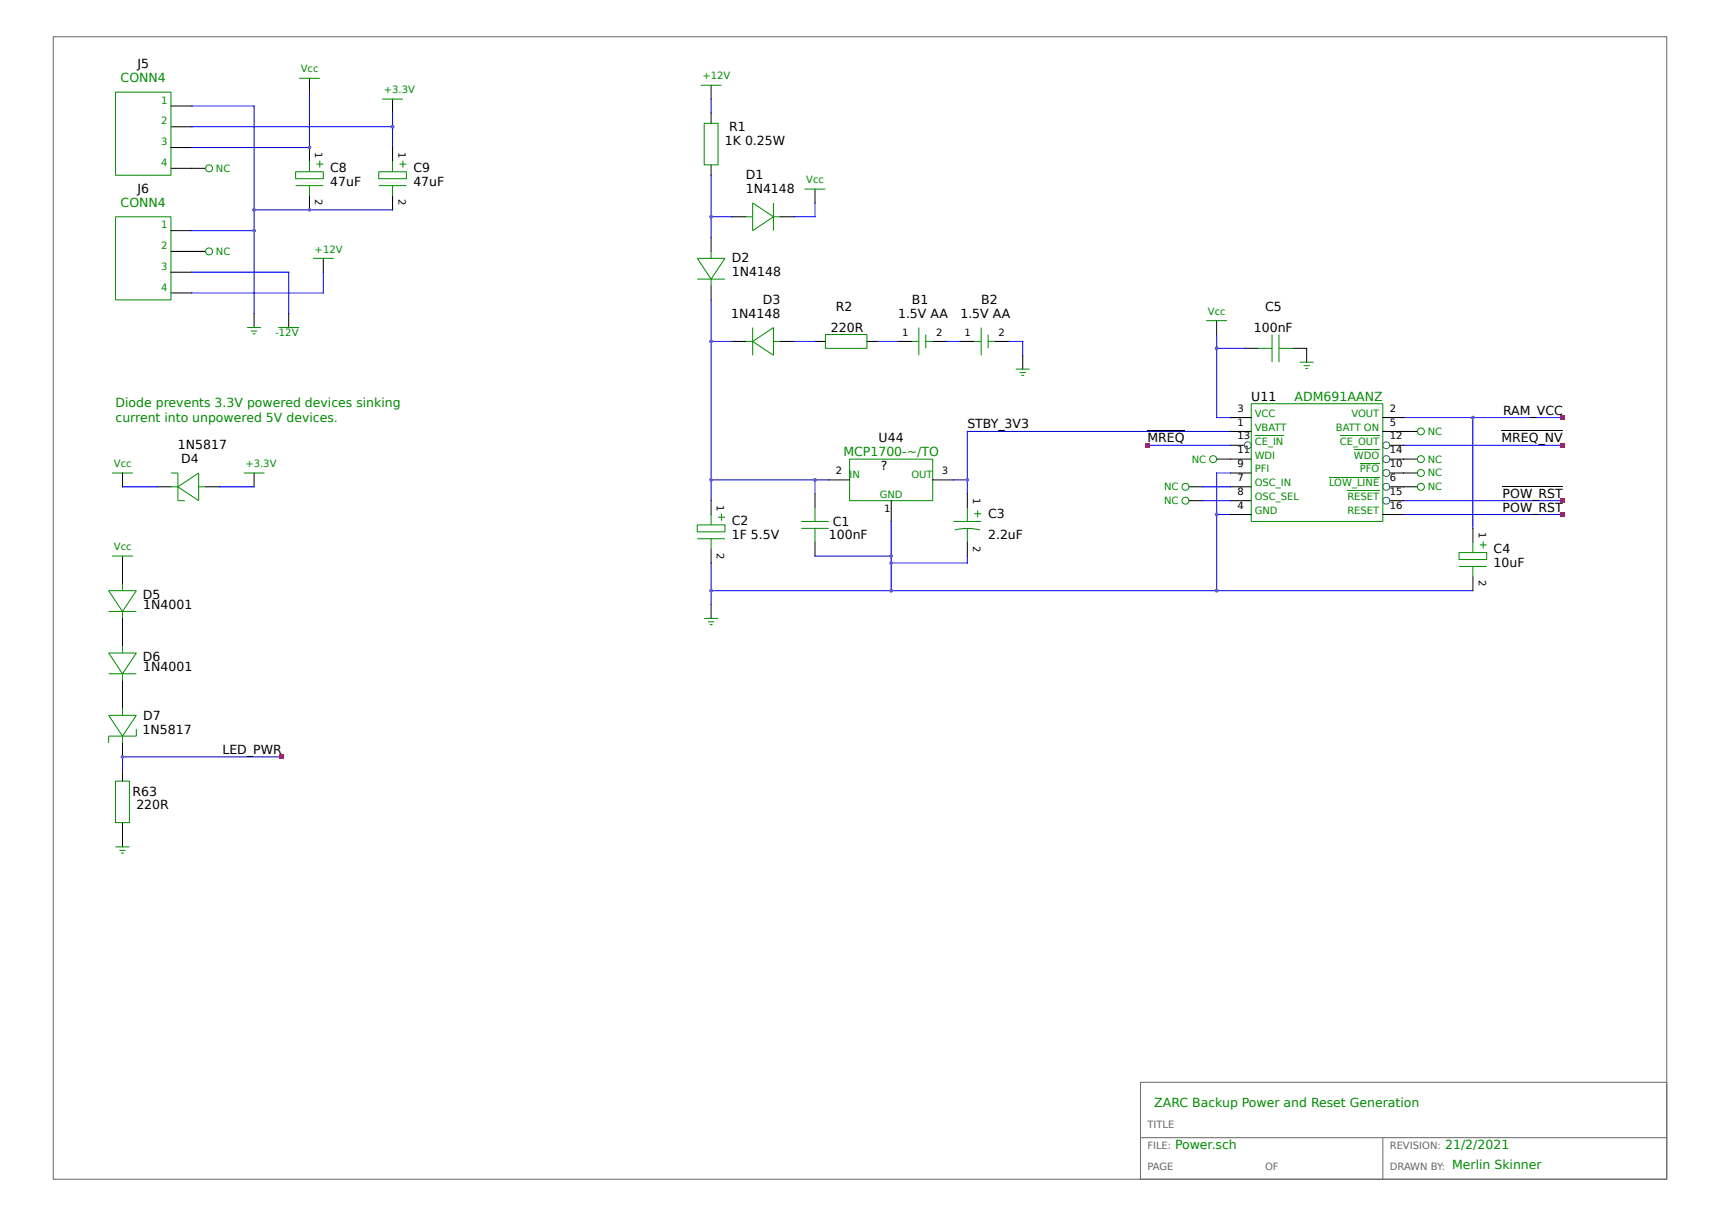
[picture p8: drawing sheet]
<svg xmlns="http://www.w3.org/2000/svg" width="297mm" height="210mm" viewBox="0 0 297 210" stroke-linecap="round" stroke-linejoin="round" font-family="sans-serif">
<path d="M9.2 6.3h278.6v197.4h-278.6zM196.9 186.9h90.9v16.8h-90.9zM196.9 196.5h90.9M238.8 196.5v7.2" fill="none" stroke="#666" stroke-width=".17"/>
<g fill="none" stroke="#000" stroke-width=".17">
<path d="M29.5 18.3h3.6M53.4 13.5v2.4M67.8 17.1v2.4M122.8 14.7v2.4M122.8 19.5v1.8M29.5 21.9h3.6M29.5 29.1h6M29.5 25.5h3.6M29.5 39.8h3.6M53.4 25.5v2.4M53.4 33.9v2.3M67.8 25.5v2.4"/>
<path d="M67.8 33.9v2.3M122.8 28.5v1.8M126.4 37.4h2.4M134.7 37.4h2.4M140.7 32.7v2.3M29.5 43.4h6M29.5 50.6h3.6M29.5 47h3.6M43.9 54.2v2.4M49.9 54.2v2.4M55.8 44.6v2.4M122.8 41v2.4"/>
<path d="M122.8 49.4v2.4M126.4 59h2.4M134.7 59h2.4M140.7 59h1.8M149.7 59h1.8M155.1 59h2.4M161.1 59h2.3M165.8 59h2.4M171.8 59h2.4M210.1 55.4v2.4M176.6 61.4v2.3M198.1 74.4h6.5"/>
<path d="M210.1 79.3h6M212.5 76.9h2.4M212.5 74.5h3.6M212.5 72.1h3.6M214.9 60.2h2.4M223.2 60.2h2.4v2.4M238.8 74.5h6M238.8 72.1h3.6M240 76.9h2.4M240 79.3h4.8M259.3 74.4h10.6M21.2 81.7v2.4"/>
<path d="M21.2 96v4.8M27.1 84.1h2.4M35.5 84.1h2.4M43.9 81.7v2.4M122.8 86.5v2.4M122.8 94.8v2.4M140.7 85.3v2.4M140.7 93.6v2.4M143.1 82.9h3.6M153.9 86.5v3.6M161.1 82.9h3.5M167 85.3v2.4"/>
<path d="M167 93.6v2.4M205.3 84.1h2.4M205.3 86.5h2.4M212.5 81.7h3.6M212.5 84.1h3.6M212.5 86.5h3.6M212.5 88.9h3.6M238.8 88.9h3.6M240 81.7h4.8M240 84.1h4.8M240 86.5h2.4M254.3 91.2v2.4"/>
<path d="M254.3 99.6v2.4M259.5 84h10.4M21.2 106.8v4.8M21.2 117.6v4.7M122.8 104.4v2.4M21.2 128.3v2.4M21.2 133.1v1.8M21.2 142.1v4.2"/>
</g>
<g fill="none" stroke="#008b00" stroke-width=".17">
<path d="M20 15.9h9.5v14.4h-9.5zM51.6 13.5h3.6M66 17.1h3.6M121 14.7h3.6M20 37.4h9.5v14.4h-9.5zM51 29.7h4.8v1.2h-4.8zM51 32.1h4.8M53.4 27.9v1.8M53.4 32.1v1.8M54.6 28.3h1.2M55.2 27.8v1.1M65.4 29.7h4.8v1.2h-4.8z"/>
<path d="M65.4 32.1h4.8M67.8 27.9v1.8M67.8 32.1v1.8M69 28.3h1.2M69.6 27.8v1.1M121.6 21.3h2.4v7.2h-2.4zM128.8 37.4h1.2M130 35l3.6 2.4-3.6 2.4zM133.6 35v4.8M133.6 37.4h1.1M138.9 32.7h3.6M42.7 56.6h2.4"/>
<path d="M43.3 57.2h1.1M43.6 57.6h.5M48.1 56.6h3.5M54 44.6h3.6M120.4 44.6h4.8l-2.4 3.6zM120.4 48.2h4.8M122.8 43.4v1.2M122.8 48.2v1.2M128.8 59h1.2M130 56.6v4.8M130 59l3.6-2.4v4.8zM133.6 59h1.1"/>
<path d="M142.5 57.8h7.2v2.4h-7.2zM157.5 59h1.2M158.7 56.6v4.8M159.9 59h1.2M159.9 57.8v2.4M168.2 59h1.2M169.4 56.6v4.8M170.6 59h1.2M170.6 57.8v2.4M208.3 55.4h3.6M219.6 57.8v4.8M220.8 57.8v4.8"/>
<path d="M146.7 79.3h14.4v7.2h-14.4zM175.4 63.7h2.4M176.1 64.3h1M176.4 64.8h.4M216.1 69.7h22.7v20.4h-22.7zM216.7 75.2h4.9M217.3 60.2h2.3M220.8 60.2h2.4M224.4 62.6h2.4M225.1 63.1h1.1M225.4 63.6h.5M231.3 75.2h6.9"/>
<path d="M233.8 77.6h4.4M234.8 80h3.4M19.4 81.7h3.5M19.4 96h3.5M29.5 81.7h1.2v4.8h1.2M29.5 84.1h1.2M30.7 84.1l3.6-2.4v4.8zM34.3 84.1h1.2M42.1 81.7h3.6M120.4 90.7h4.8v1.1h-4.8zM120.4 93h4.8M122.8 88.9v1.8"/>
<path d="M122.8 93v1.8M124 89.3h1.2M124.6 88.7v1.2M138.3 91.2h4.8M138.3 90.1h4.8M140.7 87.7v2.4M140.7 91.2v2.4M164.6 90.1h4.8M164.9 91.5l1.8-.2h1.3l1.2 .2M167 87.7v2.4M167 91.2v2.4M168.2 88.7h1.2"/>
<path d="M168.8 88.1v1.2M229.5 82.4h8.7M232.7 84.8h5.5M251.9 95.4h4.8v1.2h-4.8zM251.9 97.8h4.8M254.3 93.6v1.8M254.3 97.8v1.8M255.5 94.1h1.2M256.1 93.5v1.2M18.8 102h4.7l-2.3 3.6zM18.8 105.6h4.7M18.8 112.8h4.7l-2.3 3.6z"/>
<path d="M18.8 116.4h4.7M21.2 100.8v1.2M21.2 105.6v1.2M21.2 111.6v1.2M21.2 116.4v1.2M121.6 106.8h2.4M122.3 107.4h1M122.6 107.9h.4M18.8 123.5h4.7l-2.3 3.6zM20 134.9h2.3v7.2h-2.3zM21.2 122.3v1.2M21.2 127.1v1.2"/>
<path d="M23.5 125.9v1.2h-4.7v1.2M20 146.3h2.3M20.6 146.9h1.1M20.9 147.3h.5"/>
<circle cx="36.1" cy="29.1" r=".6"/>
<circle cx="36.1" cy="43.4" r=".6"/>
<circle cx="209.5" cy="79.3" r=".6"/>
<circle cx="245.4" cy="74.5" r=".6"/>
<circle cx="245.4" cy="79.3" r=".6"/>
<circle cx="204.7" cy="84.1" r=".6"/>
<circle cx="204.7" cy="86.5" r=".6"/>
<circle cx="245.4" cy="84.1" r=".6"/>
<circle cx="245.4" cy="81.7" r=".6"/>
</g>
<g fill="none" stroke="#00f" stroke-width=".17">
<path d="M33.1 18.3h10.8v35.9M53.4 15.9v9.6h-20.3M67.8 19.5v6M122.8 17.1v2.4M33.1 39.8h10.8M33.1 21.9h34.7M43.9 36.2h23.9M122.8 30.3v10.7M122.8 37.4h3.6M140.7 35v2.4h-3.6M33.1 47h16.8v7.2M55.8 47v3.6h-22.7"/>
<path d="M122.8 51.8v34.7M122.8 59h3.6M137.1 59h3.6M151.5 59h3.6M163.4 59h2.4M174.2 59h2.4v2.4M210.1 57.8v14.3h2.4M198.1 76.9h14.4M210.1 60.2h4.8M212.5 74.5h-45.5v10.8M242.4 72.1h27.5M242.4 76.9h27.5"/>
<path d="M254.3 72.1v19.1M21.2 84.1h5.9M37.9 84.1h6M122.8 97.2v7.2M122.8 82.9h20.3M140.7 82.9v2.4M140.7 96h13.2M153.9 90.1v11.9M164.6 82.9h2.4M167 96v1.2h-13.1M207.7 86.5h4.8M207.7 84.1h4.8"/>
<path d="M210.1 88.9h2.4M212.5 81.7h-2.4v20.3M242.4 88.9h27.5M242.4 86.5h27.5M122.8 102h131.5M48.7 130.7h-27.5v2.4"/>
</g>
<g fill="none" stroke="#008b8b" stroke-width=".17">
<circle cx="215.5" cy="76.9" r=".6"/>
<circle cx="239.4" cy="76.9" r=".6"/>
<circle cx="239.4" cy="79.3" r=".6"/>
<circle cx="239.4" cy="84.1" r=".6"/>
<circle cx="239.4" cy="81.7" r=".6"/>
<circle cx="239.4" cy="86.5" r=".6"/>
</g>
<g fill="#a020f0">
<path d="M122.6 37.2h.4l.1 .2-.1 .3h-.4l-.1-.3z"/>
<path d="M122.6 58.7h.4l.1 .3-.1 .2h-.4l-.1-.2z"/>
<path d="M122.6 82.7h.4l.1 .2-.1 .2h-.4l-.1-.2z"/>
<path d="M140.5 82.7h.4l.1 .2-.1 .2h-.4l-.1-.2z"/>
<path d="M166.8 82.7h.4l.1 .2-.1 .2h-.4l-.1-.2z"/>
<path d="M122.6 101.8h.4l.1 .2-.1 .2h-.4l-.1-.2z"/>
<path d="M153.7 101.8h.4l.1 .2-.1 .2h-.4l-.1-.2z"/>
<path d="M209.9 101.8h.4l.1 .2-.1 .2h-.4l-.1-.2z"/>
<path d="M153.7 95.8h.4l.1 .2-.1 .3h-.4l-.1-.3z"/>
<path d="M153.7 97h.4l.1 .2-.1 .3h-.4l-.1-.3z"/>
<path d="M209.9 88.6h.4l.1 .3-.1 .2h-.4l-.1-.2z"/>
<path d="M209.9 59.9h.4l.1 .3-.1 .2h-.4l-.1-.2z"/>
<path d="M254.1 71.9h.4l.1 .2-.1 .2h-.4l-.1-.2z"/>
</g>
<path d="M269.5 71.8h.7v.7h-.7z" fill="#f00"/>
<g fill="#a020f0">
<path d="M209.9 88.6h.4l.1 .3-.1 .2h-.4l-.1-.2z"/>
<path d="M153.7 95.8h.4l.1 .2-.1 .3h-.4l-.1-.3z"/>
<path d="M153.7 97h.4l.1 .2-.1 .3h-.4l-.1-.3z"/>
<path d="M209.9 59.9h.4l.1 .3-.1 .2h-.4l-.1-.2z"/>
</g>
<g fill="#f00">
<path d="M269.5 76.5h.7v.8h-.7z"/>
<path d="M197.8 76.5h.7v.8h-.7z"/>
<path d="M269.5 86.1h.7v.7h-.7z"/>
<path d="M269.5 88.5h.7v.7h-.7z"/>
</g>
<g fill="#a020f0">
<path d="M43.7 39.6h.4l.1 .2-.1 .3h-.4l-.1-.3z"/>
<path d="M43.7 36h.4l.1 .2-.1 .3h-.4l-.1-.3z"/>
<path d="M67.6 21.7h.4l.1 .2-.1 .2h-.4l-.1-.2z"/>
<path d="M53.2 25.3h.4l.1 .2-.1 .2h-.4l-.1-.2z"/>
<path d="M53.2 36h.4l.1 .2-.1 .3h-.4l-.1-.3z"/>
<path d="M20.9 130.5h.5l.1 .2-.1 .2h-.5v-.2z"/>
</g>
<path d="M48.3 130.3h.7v.8h-.7z" fill="#f00"/>
<path d="M20.9 130.5h.5l.1 .2-.1 .2h-.5v-.2z" fill="#a020f0"/>
<g font-size="2.2">
<text x="23.7" y="11.8">J5</text>
<text x="125.9" y="22.7">R1</text>
<text x="57" y="29.8">C8</text>
<text x="71.4" y="29.8">C9</text>
<text x="125.2" y="25">1K 0.25W</text>
<text x="23.7" y="33.3">J6</text>
<text x="57" y="32.1">47uF</text>
<text x="71.4" y="32.1">47uF</text>
<text x="128.8" y="31">D1</text>
<text x="128.8" y="33.3">1N4148</text>
<text x="126.4" y="45.3">D2</text>
<text x="126.4" y="47.7">1N4148</text>
<text x="131.7" y="52.5">D3</text>
<text x="144.3" y="53.7">R2</text>
<text x="157.5" y="52.5">B1</text>
<text x="169.4" y="52.5">B2</text>
<text x="218.5" y="53.7">C5</text>
<text x="126.3" y="54.9">1N4148</text>
<text x="143.5" y="57.4">220R</text>
<text x="155.1" y="54.9">1.5V AA</text>
<text x="165.8" y="54.9">1.5V AA</text>
<text x="216.5" y="57.4">100nF</text>
<text x="216.1" y="69.2">U11</text>
<text x="259.5" y="71.6">RAM_VCC</text>
<text x="30.7" y="77.6">1N5817</text>
<text x="151.7" y="76.4">U44</text>
<text x="167" y="74">STBY_3V3</text>
<text x="198.1" y="76.4">MREQ</text>
<text x="259.3" y="76.4">MREQ_NV</text>
<text x="31.3" y="80">D4</text>
<text x="152.1" y="81.2">?</text>
<text x="170.6" y="89.5">C3</text>
<text x="259.5" y="86">POW_RST</text>
<text x="259.5" y="88.3">POW_RST</text>
<text x="126.4" y="90.7">C2</text>
<text x="126.4" y="93.1">1F 5.5V</text>
<text x="143.1" y="93.1">100nF</text>
<text x="143.8" y="90.9">C1</text>
<text x="170.6" y="93.1">2.2uF</text>
<text x="257.9" y="95.5">C4</text>
<text x="257.9" y="97.9">10uF</text>
<text x="24.7" y="103.4">D5</text>
<text x="24.7" y="105.1">1N4001</text>
<text x="24.7" y="114.2">D6</text>
<text x="24.7" y="115.9">1N4001</text>
<text x="24.7" y="124.3">D7</text>
<text x="24.6" y="126.7">1N5817</text>
<text x="38.4" y="130.2">LED_PWR</text>
<text x="22.9" y="137.5">R63</text>
<text x="23.5" y="139.8">220R</text>
</g>
<g font-size="2.2" fill="#008b00">
<text x="20.8" y="14.2">CONN4</text>
<text x="20.8" y="35.7">CONN4</text>
<text x="20" y="70.3">Diode prevents 3.3V powered devices sinking</text>
<text x="223.5" y="69.2">ADM691AANZ</text>
<text x="20" y="72.8">current into unpowered 5V devices.</text>
<text x="145.6" y="78.8">MCP1700-~/TO</text>
<text x="199.3" y="191.2">ZARC Backup Power and Reset Generation</text>
<text x="202.9" y="198.4">Power.sch</text>
<text x="249.5" y="198.4">21/2/2021</text>
<text x="250.7" y="201.9">Merlin Skinner</text>
</g>
<g font-size="1.7" fill="#008b00">
<text x="27.8" y="17.9">1</text>
<text x="51.9" y="12.5">Vcc</text>
<text x="66.3" y="16.1">+3.3V</text>
<text x="121.3" y="13.7">+12V</text>
<text x="27.8" y="21.5">2</text>
<text x="27.8" y="28.7">4</text>
<text x="27.8" y="25.1">3</text>
<text x="37.3" y="29.7">NC</text>
<text x="139.2" y="31.7">Vcc</text>
<text x="27.8" y="39.4">1</text>
<text x="27.8" y="43">2</text>
<text x="27.8" y="46.6">3</text>
<text x="37.3" y="44">NC</text>
<text x="54.3" y="43.6">+12V</text>
<text x="27.8" y="50.2">4</text>
<text x="47.5" y="58">-12V</text>
<text x="208.6" y="54.4">Vcc</text>
<text x="216.7" y="76.8">CE_IN</text>
<text x="216.7" y="74.4">VBATT</text>
<text x="216.7" y="72">VCC</text>
<text x="230.7" y="74.4">BATT ON</text>
<text x="231.3" y="76.8">CE_OUT</text>
<text x="233.4" y="72">VOUT</text>
<text x="246.6" y="75.1">NC</text>
<text x="19.7" y="80.7">Vcc</text>
<text x="42.4" y="80.7">+3.3V</text>
<text x="146.7" y="82.5">IN</text>
<text x="157.4" y="82.5">OUT</text>
<text x="205.8" y="79.9">NC</text>
<text x="216.7" y="79.2">WDI</text>
<text x="216.7" y="81.6">PFI</text>
<text x="216.7" y="84">OSC_IN</text>
<text x="229.5" y="84">LOW_LINE</text>
<text x="233.8" y="79.2">WDO</text>
<text x="234.8" y="81.6">PFO</text>
<text x="246.6" y="79.9">NC</text>
<text x="246.6" y="82.3">NC</text>
<text x="151.9" y="86.1">GND</text>
<text x="201" y="84.7">NC</text>
<text x="201" y="87.1">NC</text>
<text x="216.7" y="86.4">OSC_SEL</text>
<text x="216.7" y="88.7">GND</text>
<text x="232.7" y="88.7">RESET</text>
<text x="232.7" y="86.4">RESET</text>
<text x="246.6" y="84.7">NC</text>
<text x="19.7" y="95">Vcc</text>
</g>
<g font-size="1.7">
<text x="54.4" y="26.2" transform="rotate(90 54.4 26.2)">1</text>
<text x="68.8" y="26.2" transform="rotate(90 68.8 26.2)">1</text>
<text x="54.4" y="34.5" transform="rotate(90 54.4 34.5)">2</text>
<text x="68.8" y="34.5" transform="rotate(90 68.8 34.5)">2</text>
<text x="155.8" y="58">1</text>
<text x="161.7" y="58">2</text>
<text x="166.5" y="58">1</text>
<text x="172.4" y="58">2</text>
<text x="213.7" y="71.1">3</text>
<text x="240" y="71.1">2</text>
<text x="213.7" y="75.9">13</text>
<text x="213.7" y="73.5">1</text>
<text x="240" y="75.9">12</text>
<text x="240" y="73.5">5</text>
<text x="144.3" y="81.9">2</text>
<text x="162.6" y="81.9">3</text>
<text x="213.7" y="78.3">11</text>
<text x="213.7" y="80.7">9</text>
<text x="213.7" y="83.1">7</text>
<text x="240" y="80.7">10</text>
<text x="240" y="83.1">6</text>
<text x="240" y="78.3">14</text>
<text x="123.8" y="87.2" transform="rotate(90 123.8 87.2)">1</text>
<text x="152.7" y="88.4">1</text>
<text x="168" y="86" transform="rotate(90 168 86)">1</text>
<text x="213.7" y="85.5">8</text>
<text x="213.7" y="87.9">4</text>
<text x="240" y="87.9">16</text>
<text x="240" y="85.5">15</text>
<text x="123.8" y="95.4" transform="rotate(90 123.8 95.4)">2</text>
<text x="168" y="94.2" transform="rotate(90 168 94.2)">2</text>
<text x="255.3" y="91.9" transform="rotate(90 255.3 91.9)">1</text>
<text x="255.3" y="100.2" transform="rotate(90 255.3 100.2)">2</text>
</g>
<g font-size="1.7" fill="#666">
<text x="198.1" y="194.9">TITLE</text>
<text x="198.1" y="198.5">FILE:</text>
<text x="198.1" y="202">PAGE</text>
<text x="218.4" y="202">OF</text>
<text x="240" y="198.5">REVISION:</text>
<text x="240" y="202">DRAWN BY:</text>
</g>
</svg>
